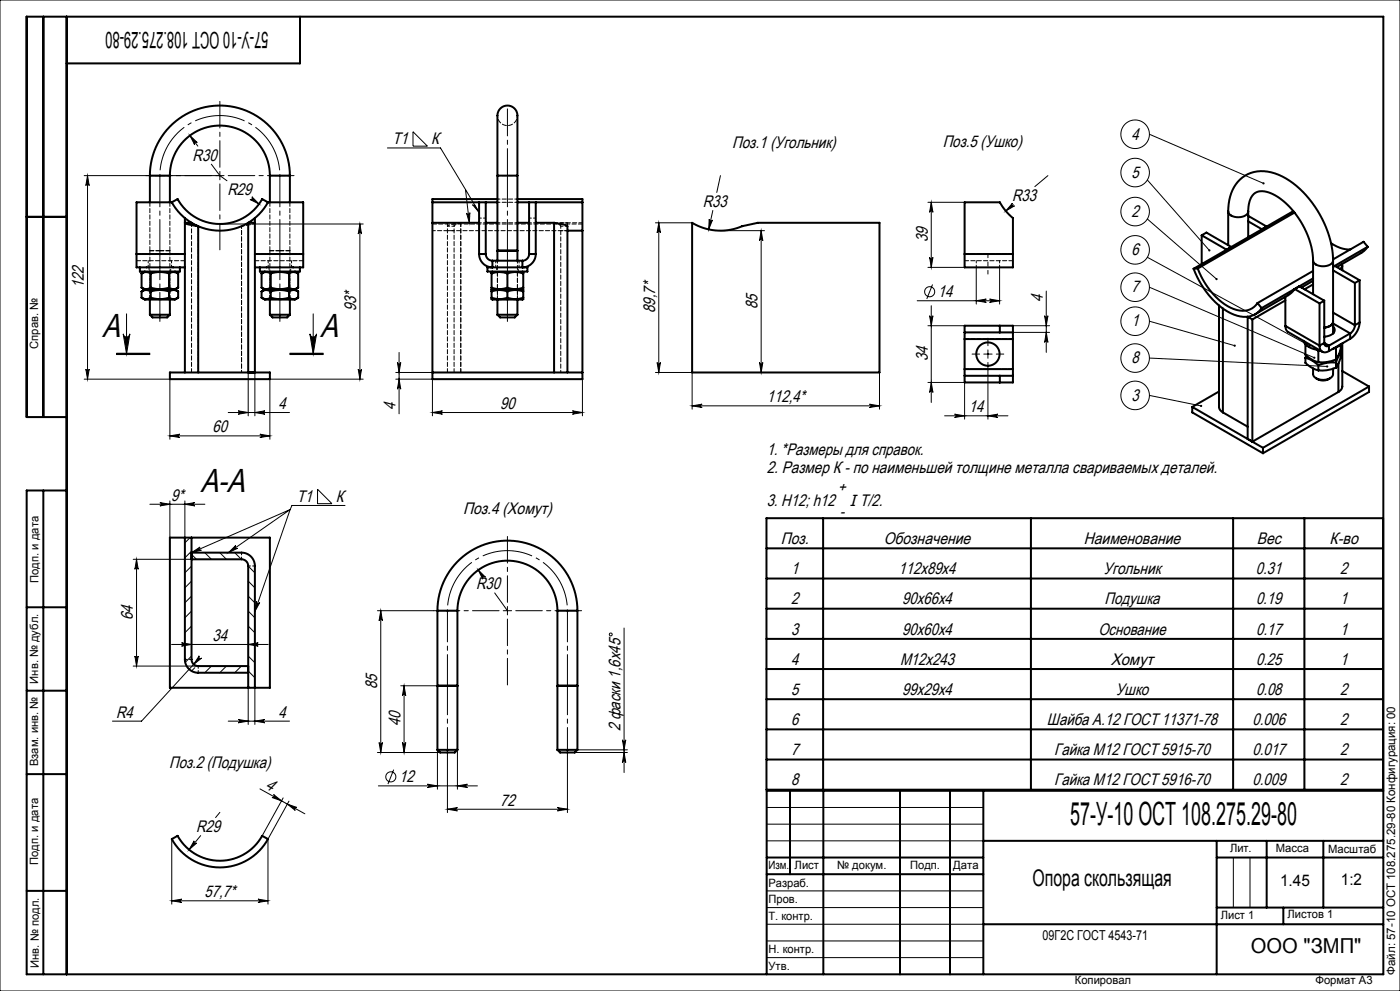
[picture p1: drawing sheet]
<svg xmlns="http://www.w3.org/2000/svg" width="420mm" height="297mm" viewBox="0 0 420 297" stroke-linecap="round" stroke-linejoin="round" font-family="sans-serif">
<g fill="none" stroke="#000" stroke-width=".3">
<path d="M0 0h420v297h-420zM123.9 39.5l4.3 4.3h-4.3zM26.3 52.6l.5 3a.5 .5 0 0 0-.5-.4 .5 .5 0 0 0-.5 .4zM26.3 52.6v61M57 40.6l2.2 2.1a.5 .5 0 0 0-.7-.1 .5 .5 0 0 0-.1 .7zM57 40.6l2.3 3.2M63.4 49.2l2.6 3.4 2.1 1.6M66 51.4v2.5M67.2 52.6h-41.9M75.6 59.6l2.1 1.5M75.6 59l2.1 2.1-2.7-1.3a.5 .5 0 0 0 .7-.1 .5 .5 0 0 0-.1-.7zM116.2 44.3h15.9l7.5 12.5"/>
<path d="M139.6 56.8l4.1 6.9M139.6 56.8l1.2 10M216.1 52.6l-1.1 5.1M314.4 52.6l-4 3.3M344.2 53.9l18.6 21.1M344.8 40.2l34.2 14.8M66 67.1h43M108 67.1l.5 3a.5 .5 0 0 0-.5-.4 .5 .5 0 0 0-.5 .4zM108 67.1v46.5M140 63.9a.5 .5 0 0 0 .5 .4 .5 .5 0 0 0 .5-.6l-.2 3.1zM141.8 61.3l.6 .2 1.3 2.2zM196.6 66.8h11"/>
<path d="M197.6 66.8l.5 3a.5 .5 0 0 0-.5-.5 .5 .5 0 0 0-.5 .5zM197.6 66.8v44.8M212.8 65.7a.5 .5 0 0 0 .3 .6 .5 .5 0 0 0 .6-.4l-1.1 2.9zM213.8 63.1l-1.2 5.7M216.1 69.1h13.2M228.3 69.1l.5 3a.5 .5 0 0 0-.5-.4 .5 .5 0 0 0-.5 .4zM228.3 69.1v42.5M278.4 60.6h11M278.9 77.1a.5 .5 0 0 0 .5 .5 .5 .5 0 0 0 .5-.5l-.5 3zM279.4 60.6l.5 3a.5 .5 0 0 0-.5-.4 .5 .5 0 0 0-.5 .4zM279.4 60.6v19.5M303.7 60.9a.5 .5 0 0 0 0 .7 .5 .5 0 0 0 .7 .1l-2.7 1.5z"/>
<path d="M304 61.3l-2.3 1.9M344.2 65.6l20.8 18M344.2 77.1l48.7 26.5M38 94.1v12M94 94.1v12M275.2 90.1h24.7M278.4 80.1h11M278.4 97.6h11M278.9 94.6a.5 .5 0 0 0 .5 .5 .5 .5 0 0 0 .5-.5l-.5 3zM279.4 91.6v29M279.8 85.3l-1.8 4.3M292.9 80.1v11"/>
<path d="M292.9 90.1l3-.5a.5 .5 0 0 0-.5 .5 .5 .5 0 0 0 .5 .5zM296.9 89.6l3 .5-3 .5a.5 .5 0 0 0 .5-.5 .5 .5 0 0 0-.5-.5zM299.9 80.1v11M303.9 97.6h11M303.9 99.6h11M313.4 94.6a.5 .5 0 0 0 .5 .5 .5 .5 0 0 0 .5-.5l-.5 3zM313.9 87.2v18.4M313.9 99.6l.5 3a.5 .5 0 0 0-.5-.5 .5 .5 0 0 0-.5 .5zM344.8 86.1l49.5 21.1M344.8 96.3l25.6 7.3M25.3 113.6h25.7v18M25.8 110.6a.5 .5 0 0 0 .5 .5 .5 .5 0 0 0 .5-.5l-.5 3z"/>
<path d="M35 106.3h10zM35 106.1h10M35 105.9h10M37 100.1a1 1 0 0 0 1 .9 1 1 0 0 0 1-.9l-1 6zM74.5 111.6v13M76.5 111.6v13M87 106.1h10M87 105.9h10M87 106.3h10M93 100.1a1 1 0 0 0 1 .9 1 1 0 0 0 1-.9l-1 6zM107.5 110.6a.5 .5 0 0 0 .5 .5 .5 .5 0 0 0 .5-.5l-.5 3zM109 113.6h-28v18"/>
<path d="M118.7 113.6h11v11M118.7 111.6h11M119.2 108.6a.5 .5 0 0 0 .5 .5 .5 .5 0 0 0 .5-.5l-.5 3zM119.7 113.6l.5 3a.5 .5 0 0 0-.5-.4 .5 .5 0 0 0-.5 .4zM119.7 105.6v18.4M174.7 113.6v11M196.6 111.6h11v11M197.1 108.6a.5 .5 0 0 0 .5 .5 .5 .5 0 0 0 .5-.5l-.5 3zM227.8 108.6a.5 .5 0 0 0 .5 .5 .5 .5 0 0 0 .5-.5l-.5 3zM263.8 111.6v11M278.4 114.6h11v11M279.4 114.6l.5 3a.5 .5 0 0 0-.5-.5 .5 .5 0 0 0-.5 .5z"/>
<path d="M295.1 106.1h2.5M296.4 104.9v2.5M296.4 110.9v14.7M344.8 107.3l53.4 2.5M344.8 118.5l15.5 3.2M51 130.6h30M51 130.6l3-.5a.5 .5 0 0 0-.5 .5 .5 .5 0 0 0 .5 .5zM68.5 123.6h18.4M71.5 123.1l3 .5-3 .5a.5 .5 0 0 0 .4-.5 .5 .5 0 0 0-.4-.5zM76.5 123.6l3-.5a.5 .5 0 0 0-.5 .5 .5 .5 0 0 0 .5 .5zM78 130.1l3 .5-3 .5a.5 .5 0 0 0 .4-.5 .5 .5 0 0 0-.4-.5zM129.7 123.6l3-.5a.5 .5 0 0 0-.4 .5 .5 .5 0 0 0 .4 .5z"/>
<path d="M129.7 123.6h45M171.7 123.1l3 .5-3 .5a.5 .5 0 0 0 .5-.5 .5 .5 0 0 0-.5-.5zM207.6 121.6l3-.5a.5 .5 0 0 0-.4 .5 .5 .5 0 0 0 .4 .5zM207.6 121.6h56.2M260.8 121.1l3 .5-3 .5a.5 .5 0 0 0 .5-.5 .5 .5 0 0 0-.5-.5zM283.4 124.6h19M286.4 124.1l3 .5-3 .5a.5 .5 0 0 0 .5-.5 .5 .5 0 0 0-.5-.5zM296.4 124.6l3-.5a.5 .5 0 0 0-.5 .5 .5 .5 0 0 0 .5 .5zM45 151.1h16.5M48 150.6l3 .5-3 .5a.5 .5 0 0 0 .4-.5 .5 .5 0 0 0-.4-.5zM51 150.1v11M55.5 151.1l3-.5a.5 .5 0 0 0-.5 .5 .5 .5 0 0 0 .5 .5z"/>
<path d="M55.5 150.1v11M87 152.7l-18.5 12.9M87 152.7l-10.5 30.6M87 152.7l-29.5 12.9M95.3 146.6l4.3 4.4h-4.3zM103.5 151.5h-15.9l-.6 1.2M40 167.6h17.5M41 167.6l.5 3a.5 .5 0 0 0-.5-.5 .5 .5 0 0 0-.5 .5zM41 167.6v32M57 161.1l-1.5 1.6M57.5 165.2l-2 2M57.5 169.7l-2 2"/>
<path d="M57.5 174.2l-2 2M57.5 178.7l-2 2M57.5 166.1l1.4 1.5M57.5 165.6l2.5-1.6a.5 .5 0 0 0-.2 .6 .5 .5 0 0 0 .6 .3zM61.4 165.6l2 2M65.9 165.6l2 2M68.5 165.6l2.2-2.1a.5 .5 0 0 0-.1 .7 .5 .5 0 0 0 .7 .1zM70.4 165.6l2 2M74.5 178.7l2 2M74.5 174.2l2 2M74.5 169.7l2 2M143.5 170.8l1 1.5"/>
<path d="M143.5 170.8l2.1 2.2a.5 .5 0 0 0-.6-.1 .5 .5 0 0 0-.2 .7zM148.4 177.7l3.8 5.3M40 199.6h19.5M40.5 196.6a.5 .5 0 0 0 .5 .5 .5 .5 0 0 0 .5-.5l-.5 3zM51.5 193.1h29M54.5 192.6l3 .5-3 .5a.5 .5 0 0 0 .4-.5 .5 .5 0 0 0-.4-.5zM57.5 183.1l-2 2M57.5 187.6l-2 2M57.5 196.6l-1.9 1.9M59.5 197.6l-17 18.5h-8.8M59.8 196.5a.5 .5 0 0 0 0 .7 .5 .5 0 0 0 .7 0l-2.4 1.9zM63.4 199.6l-2 2"/>
<path d="M67.9 199.6l-2 2M72.4 199.6l-2 2M74.5 196.6l2 2M74.5 187.6l2 2M74.5 183.1l2 2M74.5 193.1l3-.5a.5 .5 0 0 0-.5 .5 .5 .5 0 0 0 .5 .5zM77 180.3a.5 .5 0 0 0 .3 .6 .5 .5 0 0 0 .6-.3l-1.4 2.7zM113.2 183h16.8M114.2 183l.5 3a.5 .5 0 0 0-.5-.4 .5 .5 0 0 0-.5 .4zM114.2 183v42.5M151 183h2.5M152.2 181.8v2.5"/>
<path d="M187.2 188.2v43.3M58.5 200.1l-1 1M68.5 216.1h18.4M71.5 215.6l3 .5-3 .5a.5 .5 0 0 0 .4-.5 .5 .5 0 0 0-.4-.5zM74.5 205.6l.5 .5M74.5 201.1l2 2M74.5 206.1v11M76.5 216.1l3-.5a.5 .5 0 0 0-.5 .5 .5 .5 0 0 0 .5 .5zM76.5 206.1v11M120.2 205.5h11M121.2 205.5l.5 3a.5 .5 0 0 0-.5-.4 .5 .5 0 0 0-.5 .4zM121.2 205.5v20"/>
<path d="M78 236.4l13.5 7.5M82.1 238.1l2.4 1.9-2.9-1a.5 .5 0 0 0 .6-.2 .5 .5 0 0 0-.1-.7zM84.9 239.1l-6.3 11.4M113.2 225.5h18.8M113.5 235.5h29.7M113.7 222.5a.5 .5 0 0 0 .5 .5 .5 .5 0 0 0 .5-.5l-.5 3zM118.1 230.7l-1.7 4.3M120.7 222.5a.5 .5 0 0 0 .5 .5 .5 .5 0 0 0 .5-.5l-.5 3zM128.2 235l3 .5-3 .5a.5 .5 0 0 0 .5-.5 .5 .5 0 0 0-.5-.5zM131.2 224.7v11.8M134.2 226.7v16.8M137.2 224.7v11.8"/>
<path d="M137.2 235.5l3-.5a.5 .5 0 0 0-.4 .5 .5 .5 0 0 0 .4 .5zM170.2 226.7v16.8M172.4 225.5h15.8M173.2 224.7h15M186.7 221.7a.5 .5 0 0 0 .5 .5 .5 .5 0 0 0 .5-.5l-.5 3zM187.2 225.5l.5 3a.5 .5 0 0 0-.5-.4 .5 .5 0 0 0-.5 .4zM51.5 251.5v19.5M58.2 252a.5 .5 0 0 0 .1 .7 .5 .5 0 0 0 .7-.1l-2.3 2zM60.2 250.4l-3.5 4.2M66 243.5l-1.3 1.5M86.2 241l2.9 1a.5 .5 0 0 0-.7 .2 .5 .5 0 0 0 .2 .7zM86.7 240.1l-6.3 11.4v19.5"/>
<path d="M134.2 242.5l3-.5a.5 .5 0 0 0-.4 .5 .5 .5 0 0 0 .4 .5zM134.2 242.5h36M167.2 242l3 .5-3 .5a.5 .5 0 0 0 .5-.5 .5 .5 0 0 0-.5-.5zM230 242h65M230 247h65M230 252h65M370 257v15M375 257v15M51.5 270l3-.5a.5 .5 0 0 0-.4 .5 .5 .5 0 0 0 .4 .5zM51.5 270h28.9M77.4 269.5l3 .5-3 .5a.5 .5 0 0 0 .5-.5 .5 .5 0 0 0-.5-.5zM230 267h65"/>
<path d="M230 272h65M230 277h65M230 282h65M230 287h65"/>
<circle cx="340.5" cy="51.7" r="4.3"/>
<circle cx="340.5" cy="40.2" r="4.3"/>
<circle cx="340.5" cy="63.4" r="4.3"/>
<circle cx="340.5" cy="74.9" r="4.3"/>
<circle cx="278.9" cy="87.4" r="1.51"/>
<circle cx="340.5" cy="86.1" r="4.3"/>
<circle cx="340.5" cy="96.3" r="4.3"/>
<circle cx="340.5" cy="118.5" r="4.3"/>
<circle cx="340.5" cy="107.3" r="4.3"/>
<circle cx="183.2" cy="190.1" r=".43"/>
<circle cx="117.2" cy="232.8" r="1.51"/>
</g>
<path d="M84 52.6a18 18 0 0 0-18-18 18 18 0 0 0-18 18M170.2 183a18 18 0 0 0-18-18 18 18 0 0 0-18 18" fill="none" stroke="#000" stroke-width=".3" stroke-dasharray="15.2 1.3 1.3 1.3" stroke-dashoffset="-1.6" stroke-linecap="butt"/>
<g fill="none" stroke="#000" stroke-width=".6">
<path d="M13 5v120M20 5v287M90 5v14h-70M45 52.6a21 21 0 0 1 21-21 21 21 0 0 1 21 21M45 52.6h6M45 52.6v8M51 52.6a15 15 0 0 1 15-15 15 15 0 0 1 15 15M51 52.6v8M81 52.6h6M81 52.6v8M87 52.6v8M149.2 52.6v-11.8a26.8 26.8 0 0 1 .4-7.5 3.1 3.1 0 0 1 3.8-1.4 3.1 3.1 0 0 1 1.8 3.7v17"/>
<path d="M149.2 52.6h6M149.2 52.6v25.5M149.2 59.7h-19.5v.9M155.2 52.6v25.5M155.2 59.7h19.5v.9M8 65h12M41 76.1v4h14.5M41 76.1h14.5M51.5 60.6a16.5 16.5 0 0 0 28.9 0M51.5 60.6l1.8-.9a14.5 14.5 0 0 0 25.3 0l1.8 .9M51.5 60.6h-10.5v15.5M55.5 66.8h2l.4 .4 1.6 .6-3.1-.6z"/>
<path d="M55.5 65.4v46.2M59.5 67.8v43.8M76.5 76.1h14.5M76.5 65.4v46.2M76.5 66.8h-2v44.8M80.4 60.6h10.6v15.5M91 76.1v4h-14.5M129.7 60.6v6.2M129.7 60.6h19.5M129.7 66.8v46.8h45v-44.5M129.7 66.8h14M143.7 76.1a4 4 0 0 0 4 4"/>
<path d="M143.7 76.1h2M143.7 60.6v15.5M145.7 76.1a2 2 0 0 0 2 2M145.7 66.8h3.5M145.7 60.6v15.5M147.7 78.1v2M147.7 78.1h9M149.2 75.1h6M155.2 60.6h19.5M155.2 66.8h3.5M156.7 78.1v2M158.7 76.1a2 2 0 0 1-2 2"/>
<path d="M158.7 76.1h2M158.7 60.6v15.5M160.7 76.1a4 4 0 0 1-4 4M160.7 66.8h5.5M160.7 60.6v15.5M166.2 66.8l3 .5 1 .5v43.8M166.2 66.8v44.8M170.2 69.1h4.5M174.7 60.6v8.5M207.6 66.8a16.5 16.5 0 0 0 15 1l4.7-1h36.5v44.8h-56.2zM289.4 76.1v4h14.5v-4M289.4 76.1v-15.5h10.5a16.5 16.5 0 0 0 4 4.8v10.7"/>
<path d="M289.4 76.1h14.5M360.5 70.5l7.5 4.3M360.5 70.5l1.4-.8 7.5 4.3M360.5 70.5v8.7M368.5 63.4a11.7 11.7 0 0 1 5.8-11.2 12.7 12.7 0 0 1 12.6 2 31.4 31.4 0 0 1 13 23.9M368.5 63.4a2.83 2.83 0 0 0 3.6 1.7l1.5-.5 .6-.6 .3-.6M368.5 63.4v10.1M374.5 63.4a6.2 6.2 0 0 1 2.5-5.8 7.1 7.1 0 0 1 6.3 1.4 25.4 25.4 0 0 1 10.6 19.1M374.5 63.4v7.7M374.5 64.7l5.5 3.2-1.4 .8-4.1-2.4M388 63.3l-29.9 17.3M388.3 63.7l-29 16.8"/>
<path d="M393.9 78.1v10.1M399.3 72.9l2.6 1.3 1.8 .5 1.4 .1M399.9 78.1a2.83 2.83 0 0 1-3.6 1.7l-1.5-.5-.6-.6-.3-.6M399.9 78.1v21.8M400.4 79.7l7.5 4.3M402.6 79.2a1 1 0 0 1-.6 1.4M402.7 79.6v1.4M410.3 74l-1.7 1.7-7.6 4.3M410.3 74l-10.4 6M410.3 74l-1.2-1.5-9.2 5.2M42 80.1v1.3h12v-1.3M42.5 87.3a2.43 2.43 0 0 1 2.7 0"/>
<path d="M42.5 89.2a2.43 2.43 0 0 0 2.7 0M42.5 89.2l.9 .6h9.1l.9-.6M42.5 81.9a2.43 2.43 0 0 1 2.7 0M42.5 86.2a2.43 2.43 0 0 0 2.7 0M42.5 86.2l.9 .6M42.5 81.9v4.3M42.5 87.3v1.9M43.4 86.8h9.1M43.4 86.8l-.9 .5M43.4 81.4l-.9 .5M45 94.3h6M45 94.3l.8 .8h4.4l.8-.8"/>
<path d="M45 89.8v4.5M45.2 87.3a9.1 9.1 0 0 1 5.5 0M45.2 89.2a9.1 9.1 0 0 0 5.5 0M45.2 81.9a9.1 9.1 0 0 1 5.5 0M45.2 86.2a9.1 9.1 0 0 0 5.5 0M45.2 81.9v4.3M45.2 87.3v1.9M50.7 89.2a2.43 2.43 0 0 0 2.7 0M50.7 87.3a2.43 2.43 0 0 1 2.7 0M50.7 81.9a2.43 2.43 0 0 1 2.7 0M50.7 86.2a2.43 2.43 0 0 0 2.7 0M50.7 81.9v4.3"/>
<path d="M50.7 87.3v1.9M51 89.8v4.5M52.5 86.8l.9 .5M52.5 81.4l.9 .5M53.4 86.2l-.9 .6M53.4 81.9v4.3M53.4 87.3v1.9M78 80.1v1.3h12v-1.3M78.5 89.2l.9 .6h9.1l.9-.6M78.5 89.2a2.43 2.43 0 0 0 2.7 0M78.5 87.3a2.43 2.43 0 0 1 2.7 0M78.5 86.2a2.43 2.43 0 0 0 2.7 0"/>
<path d="M78.5 81.9a2.43 2.43 0 0 1 2.7 0M78.5 86.2l.9 .6M78.5 81.9v4.3M78.5 87.3v1.9M79.4 86.8h9.1M79.4 86.8l-.9 .5M79.4 81.4l-.9 .5M81 94.3h6M81 94.3l.8 .8h4.4l.8-.8M81 89.8v4.5M81.2 89.2a9.1 9.1 0 0 0 5.5 0M81.2 87.3a9.1 9.1 0 0 1 5.5 0"/>
<path d="M81.2 86.2a9.1 9.1 0 0 0 5.5 0M81.2 81.9a9.1 9.1 0 0 1 5.5 0M81.2 81.9v4.3M81.2 87.3v1.9M86.7 89.2a2.43 2.43 0 0 0 2.7 0M86.7 87.3a2.43 2.43 0 0 1 2.7 0M86.7 81.9a2.43 2.43 0 0 1 2.7 0M86.7 86.2a2.43 2.43 0 0 0 2.7 0M86.7 81.9v4.3M86.7 87.3v1.9M87 89.8v4.5M88.5 86.8l.9 .5"/>
<path d="M88.5 81.4l.9 .5M89.4 86.2l-.9 .6M89.4 81.9v4.3M89.4 87.3v1.9M147.5 87.3a6.9 6.9 0 0 1 4.7 0M147.5 89.2v.4l.2 .2h9l.3-.2v-.4M147.5 89.2a6.9 6.9 0 0 0 4.7 0M147.5 86.2v.4l.2 .2M147.5 86.2a6.9 6.9 0 0 0 4.7 0M147.5 81.9a6.9 6.9 0 0 1 4.7 0M147.5 81.9v4.3M147.5 87.3v1.9"/>
<path d="M147.7 86.8h9M147.7 86.8l-.2 .1v.4M147.7 81.4l-.2 .1v.4M147.7 80.1h-1.5v1.3h12v-1.3h-1.5M147.7 80.1h9M149.2 94.3h6M149.2 94.3l.8 .8h4.4l.8-.8M149.2 89.8v4.5M152.2 87.3a6.9 6.9 0 0 1 4.8 0M152.2 89.2a6.9 6.9 0 0 0 4.8 0M152.2 86.2a6.9 6.9 0 0 0 4.8 0M152.2 81.9a6.9 6.9 0 0 1 4.8 0"/>
<path d="M152.2 81.9v4.3M152.2 87.3v1.9M155.2 89.8v4.5M156.7 86.8l.3 .1v.4M156.7 81.4l.3 .1v.4M157 86.2v.4l-.3 .2M157 81.9v4.3M157 87.3v1.9M289.4 99.6v2M289.4 99.6h10.5M299.9 97.6h4v2M299.9 99.6h4"/>
<path d="M299.9 97.6h-10.5v2M299.9 97.6v2M303.9 99.6v2M358.1 80.6a24.2 24.2 0 0 0 12.1 13.7 6.5 6.5 0 0 0 8.3-2M359.3 80.5a21 21 0 0 0 10.8 12.1 5.6 5.6 0 0 0 7.2-1.8M359.3 80.5l-1.2 .1M365.7 91.6v30.4l.4 .9 .8 .7M366.9 92.5v31.1M375.7 95.7v36.7l25.8-14.9M375.7 95.7l-1.4-.8v36.7M377.3 90.8l1.2 1.5M385.6 97.7l.2 1 .5 .7 10.4 6"/>
<path d="M385.6 97.7l10.3 5.9M385.6 89v8.7M385.6 90l-9.9 5.7M389.8 85.8l7.5 4.3M393.9 84.2l-3.5 2M393.9 83.4l-15.4 8.9M393.9 81.2l-16.6 9.6M393.9 85.2l-2.5 1.5M395.9 90.9l-7.5-4.3-1.6 1.7-10.3 5.9M395.9 90.9v12.7M397.3 90.1l-1.4 .8M397.3 90.1v12.7"/>
<path d="M399.9 97.9a1.48 1.48 0 0 1-.6 2.5l-2 .5M399.9 96.4a2.52 2.52 0 0 1-2.6 1.8M399.9 99.8l.1 .1M399.9 81l6.6 3.8M399.9 99.5l.2 .2M399.9 93.7l6.6 3.8M399.9 97l5.2 2.9M405.1 99.9l-6.4 3.7M405.1 99.9v1.6M406.5 97.5a3.1 3.1 0 0 1-1.4 2.4M406.5 84.8v12.7M407.9 96.6a6.2 6.2 0 0 1-2.8 4.9"/>
<path d="M407.9 96.6l-1.4 .9M407.9 84l-1.4 .8M407.9 84v12.6M51 111.6h30v2h-30zM129.7 111.6h45M289.4 110.6v2M289.4 101.6v9M289.4 112.6v2h10.5M289.4 112.6h10.5M289.4 110.6h14.5M289.4 101.6h14.5M299.9 112.6h4"/>
<path d="M299.9 112.6v2M303.9 112.6v2h-4M303.9 110.6v2M303.9 101.6v9M365.7 117.3l-8 4.7M391 102.1a5.4 5.4 0 0 0 4.9 2.9M391.6 107.2l.5 .2a9 9 0 0 1 3.4 2.1M391.6 107.2v1.6l.5 .4a7.9 7.9 0 0 0 3.4 1.8M391.6 103.2v3.1l.5 .4a7.8 7.8 0 0 0 3.4 1.9M391.9 106.5l-.3 .7M393.9 110.4l.1 2.1 .8 .8M394.8 113.3a3.6 3.6 0 0 0 4.2 0"/>
<path d="M395.2 104.8l.3 .3M395.5 105.1v3.5M395.5 109.5v1.5M395.8 104.9l-.3 .2M395.9 103.6a1.73 1.73 0 0 0 .8 1.8 1.73 1.73 0 0 0 2-.2M397.3 102.8a.86 .86 0 0 0 .4 .9 .86 .86 0 0 0 1-.1M397.3 102.8l-1.4 .8M397.3 102.8l1.4 .8M398.7 103.6v1.6M399.8 104.6l1.6-.8 .8-.6a7.2 7.2 0 0 1-1.4 4.5M399.9 110.5v1.6a3.2 3.2 0 0 1-4.1 1.6l-1-.4M400.7 104.2h.1"/>
<path d="M400.8 108.7a10.7 10.7 0 0 0-5.3 .8M400.8 110.2a10.6 10.6 0 0 1-5.3 .8M400.8 107.7a10.6 10.6 0 0 1-5.3 .9M400.8 104.2v3.5M400.8 108.7v1.5M400.8 104.1v.1M401.5 109v8.5M402 105.4l.2 .2M402.2 105.6l-1.4 3.1M402.2 105.6a7.2 7.2 0 0 1-1.4 4.6M402.7 102.9v13.1l-.4 .8-.8 .7M402.7 111.2l8 4.6"/>
<path d="M405.1 101.5l-6.4 3.7M410.7 115.8l-31.8 18.4M410.7 115.8v1.7l-31.8 18.3M20 125h-12v-120h407v287h-407v-145h12M357.7 122l21.2 12.2M357.7 122v1.6l21.2 12.2M366.9 123.6l7.4 4.3M378.9 134.2v1.6M13 147v145M246.9 155.3v81.4M309.3 155.3v81.4M369.9 155.3v81.4"/>
<path d="M391.3 155.3v81.4M414.9 155.3h-185v81.4h185M51 161.1h30v45h-30zM55.5 161.1v36.5a4 4 0 0 0 4 4h15M57.5 165.6h15a4 4 0 0 1 4 4v36.5M57.5 167.6h15a2 2 0 0 1 2 2v36.5M57.5 161.1v36.5a2 2 0 0 0 2 2h15M229.9 173.4h185M229.9 164.3h185M8 182h12M131.2 183a21 21 0 0 1 21-21 21 21 0 0 1 21 21M131.2 183h6"/>
<path d="M131.2 183v41.7M137.2 183a15 15 0 0 1 15-15 15 15 0 0 1 15 15M137.2 183v41.7M167.2 183h6M167.2 183v41.7M173.2 183v41.7M229.9 182.4h185M229.9 191.5h185M8 207h12M131.2 205.5h6M167.2 205.5h6M229.9 200.5h185"/>
<path d="M229.9 209.6h185M229.9 218.6h185M8 232h12M131.2 224.7h6M131.2 224.7l.8 .8h4.4l.8-.8M167.2 224.7h6M167.2 224.7l.8 .8h4.4l.8-.8M229.9 227.6h185M237 237v25M247 237v55M270 237v55M285 237v55"/>
<path d="M295 237v55M415 237h-185v55M51.5 251.5l1.8-1a14.5 14.5 0 0 0 25.3 0l1.8 1a16.5 16.5 0 0 1-28.9 0zM230 257h65M295 252h120M365 252v40M365 257h50M380 252v20M397 252v20M8 267h12M230 262h65M295 277h120"/>
<path d="M365 272h50M385 272v5"/>
<circle cx="296.4" cy="106.1" r="3.5"/>
</g>
<path d="M63.5 52.6h-19.8M66 50.1v-19.7M66 55.1v19.8M68.5 52.6h19.7M149.7 183h-19.7M152.2 180.5v-19.7M152.2 185.5v19.8M154.7 183h19.8" fill="none" stroke="#000" stroke-width=".3" stroke-dasharray="15.2 1.3 1.3 1.3" stroke-dashoffset="7.3"/>
<path d="M293.9 106.1h-2.3M296.4 103.6v-2.2M296.4 108.6v2.3M298.9 106.1h2.2" fill="none" stroke="#000" stroke-width=".3" stroke-dasharray="15.2 1.3 1.3 1.3"/>
<path d="M296.4 82.1v-6" fill="none" stroke="#000" stroke-width=".3" stroke-dasharray="15.2 1.3 1.3 1.3" stroke-dashoffset="14.1"/>
<path d="M48 52.6v22.5M84 52.6v22.5M152.2 52.6v22.5M134.2 183v22.5M170.2 183v22.5" fill="none" stroke="#000" stroke-width=".3" stroke-dasharray="15.2 1.3 1.3 1.3" stroke-dashoffset="5.9"/>
<path d="M152.2 52.6v-20" fill="none" stroke="#000" stroke-width=".3" stroke-dasharray="15.2 1.3 1.3 1.3" stroke-dashoffset="7.1"/>
<path d="M48 96.3v-21.2M84 96.3v-21.2M152.2 96.3v-21.2M134.2 226.7v-21.2M170.2 226.7v-21.2" fill="none" stroke="#000" stroke-width=".3" stroke-dasharray="15.2 1.3 1.3 1.3" stroke-dashoffset="6.5"/>
<g fill="#000">
<path d="M57 40.6l1.4 2.7a.5 .5 0 0 1 .1-.7 .5 .5 0 0 1 .7 .1zM75.6 59a.5 .5 0 0 1 .1 .7 .5 .5 0 0 1-.7 .1l2.7 1.3zM51 130.6l3-.5a.5 .5 0 0 0-.5 .5 .5 .5 0 0 0 .5 .5zM78 130.1l3 .5-3 .5a.5 .5 0 0 0 .4-.5 .5 .5 0 0 0-.4-.5zM59.8 196.5l-1.7 2.6 2.4-1.9a.5 .5 0 0 1-.7 0 .5 .5 0 0 1 0-.7zM58.2 252l-1.5 2.6 2.3-2a.5 .5 0 0 1-.7 .1 .5 .5 0 0 1-.1-.7zM143.5 170.8l1.3 2.8a.5 .5 0 0 1 .2-.7 .5 .5 0 0 1 .6 .1zM134.2 242.5l3-.5a.5 .5 0 0 0-.4 .5 .5 .5 0 0 0 .4 .5zM167.2 242l3 .5-3 .5a.5 .5 0 0 0 .5-.5 .5 .5 0 0 0-.5-.5zM303.7 60.9l-2 2.3 2.7-1.5a.5 .5 0 0 1-.7-.1 .5 .5 0 0 1 0-.7zM292.9 90.1l3-.5a.5 .5 0 0 0-.5 .5 .5 .5 0 0 0 .5 .5zM296.9 89.6l3 .5-3 .5a.5 .5 0 0 0 .5-.5 .5 .5 0 0 0-.5-.5zM212.8 65.7l-.2 3.1 1.1-2.9a.5 .5 0 0 1-.6 .4 .5 .5 0 0 1-.3-.6z"/>
<path d="M378.8 54.7v.5h.5l.1-.1-.4-.1 .4 .1-.1-.3zM362.6 74.8v.5h.4l-.2-.3 .3 .2-.1-.4zM364.7 83.4v.4l.5 .1-.2-.3 .2 .3 .1-.4zM394.1 107v.4h.5l-.3-.2 .3 .1-.1-.3zM370.2 103.3v.5h.4l.1-.1-.3-.1 .3 .1v-.3zM397.9 109.6v.5h.5l.1-.3h-.3h.3l-.2-.2zM360.1 121.4v.5h.5l.1-.2h-.4h.4l-.1-.3zM392.7 103.4l-.1 .4 .5 .1 .1-.1-.3-.2 .3 .2v-.3zM140 63.9a.5 .5 0 0 0 .5 .4 .5 .5 0 0 0 .5-.6l-.2 3.1zM141.8 61.3l.6 .2 1.3 2.2zM77 180.3a.5 .5 0 0 0 .3 .6 .5 .5 0 0 0 .6-.3l-1.4 2.7zM57.5 165.6l2.5-1.6a.5 .5 0 0 0-.2 .6 .5 .5 0 0 0 .6 .3zM68.5 165.6l2.2-2.1a.5 .5 0 0 0-.1 .7 .5 .5 0 0 0 .7 .1z"/>
<path d="M25.8 110.6a.5 .5 0 0 0 .5 .5 .5 .5 0 0 0 .5-.5l-.5 3zM26.3 52.6l.5 3a.5 .5 0 0 0-.5-.4 .5 .5 0 0 0-.5 .4zM107.5 110.6a.5 .5 0 0 0 .5 .5 .5 .5 0 0 0 .5-.5l-.5 3zM108 67.1l.5 3a.5 .5 0 0 0-.5-.4 .5 .5 0 0 0-.5 .4zM120.7 222.5a.5 .5 0 0 0 .5 .5 .5 .5 0 0 0 .5-.5l-.5 3zM121.2 205.5l.5 3a.5 .5 0 0 0-.5-.4 .5 .5 0 0 0-.5 .4zM113.7 222.5a.5 .5 0 0 0 .5 .5 .5 .5 0 0 0 .5-.5l-.5 3zM114.2 183l.5 3a.5 .5 0 0 0-.5-.4 .5 .5 0 0 0-.5 .4zM197.1 108.6a.5 .5 0 0 0 .5 .5 .5 .5 0 0 0 .5-.5l-.5 3zM197.6 66.8l.5 3a.5 .5 0 0 0-.5-.5 .5 .5 0 0 0-.5 .5zM227.8 108.6a.5 .5 0 0 0 .5 .5 .5 .5 0 0 0 .5-.5l-.5 3zM228.3 69.1l.5 3a.5 .5 0 0 0-.5-.4 .5 .5 0 0 0-.5 .4z"/>
<path d="M93 100.1a1 1 0 0 0 1 .9 1 1 0 0 0 1-.9l-1 6zM37 100.1a1 1 0 0 0 1 .9 1 1 0 0 0 1-.9l-1 6z"/>
<path d="M119.2 108.6a.5 .5 0 0 0 .5 .5 .5 .5 0 0 0 .5-.5l-.5 3zM119.7 113.6l.5 3a.5 .5 0 0 0-.5-.4 .5 .5 0 0 0-.5 .4zM186.7 221.7a.5 .5 0 0 0 .5 .5 .5 .5 0 0 0 .5-.5l-.5 3zM187.2 225.5l.5 3a.5 .5 0 0 0-.5-.4 .5 .5 0 0 0-.5 .4zM279.4 60.6l.5 3a.5 .5 0 0 0-.5-.4 .5 .5 0 0 0-.5 .4zM278.9 77.1a.5 .5 0 0 0 .5 .5 .5 .5 0 0 0 .5-.5l-.5 3zM278.9 94.6a.5 .5 0 0 0 .5 .5 .5 .5 0 0 0 .5-.5l-.5 3zM279.4 114.6l.5 3a.5 .5 0 0 0-.5-.5 .5 .5 0 0 0-.5 .5zM313.4 94.6a.5 .5 0 0 0 .5 .5 .5 .5 0 0 0 .5-.5l-.5 3zM313.9 99.6l.5 3a.5 .5 0 0 0-.5-.5 .5 .5 0 0 0-.5 .5z"/>
<path d="M71.5 123.1l3 .5-3 .5a.5 .5 0 0 0 .4-.5 .5 .5 0 0 0-.4-.5zM76.5 123.6l3-.5a.5 .5 0 0 0-.5 .5 .5 .5 0 0 0 .5 .5zM51.5 270l3-.5a.5 .5 0 0 0-.4 .5 .5 .5 0 0 0 .4 .5zM77.4 269.5l3 .5-3 .5a.5 .5 0 0 0 .5-.5 .5 .5 0 0 0-.5-.5z"/>
<path d="M171.7 123.1l3 .5-3 .5a.5 .5 0 0 0 .5-.5 .5 .5 0 0 0-.5-.5zM129.7 123.6l3-.5a.5 .5 0 0 0-.4 .5 .5 .5 0 0 0 .4 .5zM55.5 151.1l3-.5a.5 .5 0 0 0-.5 .5 .5 .5 0 0 0 .5 .5zM48 150.6l3 .5-3 .5a.5 .5 0 0 0 .4-.5 .5 .5 0 0 0-.4-.5zM260.8 121.1l3 .5-3 .5a.5 .5 0 0 0 .5-.5 .5 .5 0 0 0-.5-.5zM207.6 121.6l3-.5a.5 .5 0 0 0-.4 .5 .5 .5 0 0 0 .4 .5zM296.4 124.6l3-.5a.5 .5 0 0 0-.5 .5 .5 .5 0 0 0 .5 .5zM286.4 124.1l3 .5-3 .5a.5 .5 0 0 0 .5-.5 .5 .5 0 0 0-.5-.5z"/>
<path d="M40.5 196.6a.5 .5 0 0 0 .5 .5 .5 .5 0 0 0 .5-.5l-.5 3zM41 167.6l.5 3a.5 .5 0 0 0-.5-.5 .5 .5 0 0 0-.5 .5z"/>
<path d="M54.5 192.6l3 .5-3 .5a.5 .5 0 0 0 .4-.5 .5 .5 0 0 0-.4-.5zM74.5 193.1l3-.5a.5 .5 0 0 0-.5 .5 .5 .5 0 0 0 .5 .5z"/>
<path d="M76.5 216.1l3-.5a.5 .5 0 0 0-.5 .5 .5 .5 0 0 0 .5 .5zM71.5 215.6l3 .5-3 .5a.5 .5 0 0 0 .4-.5 .5 .5 0 0 0-.4-.5z"/>
<path d="M128.2 235l3 .5-3 .5a.5 .5 0 0 0 .5-.5 .5 .5 0 0 0-.5-.5zM137.2 235.5l3-.5a.5 .5 0 0 0-.4 .5 .5 .5 0 0 0 .4 .5z"/>
<path d="M86.2 241l2.9 1a.5 .5 0 0 0-.7 .2 .5 .5 0 0 0 .2 .7zM82.1 238.1l2.4 1.9-2.9-1a.5 .5 0 0 0 .6-.2 .5 .5 0 0 0-.1-.7z"/>
</g>
<g fill="none" stroke="#000" stroke-width=".3" stroke-dasharray="1.3 .6" stroke-dashoffset=".1">
<path d="M41 76.1h14.5M41 78.1h14.5M45 75.1h3M45 60.6v14.5M48 75.1h3M51 75.1v-14.5M55.5 76.1h-14.5M76.5 78.1h14.5M76.5 76.1h14.5M81 75.1h3M81 60.6v14.5M84 75.1h-3"/>
<path d="M84 75.1h3M87 75.1h-3M87 75.1v-14.5M91 76.1h-14.5M138.2 66.8v44.8M289.4 78.1h14.5M289.4 76.1h14.5M303.9 76.1h-14.5M45 86.8v3M51 89.8v-3M81 86.8v3M87 89.8v-3"/>
<path d="M149.2 86.8v3M155.2 89.8v-3M57.5 111.6v-44.8M134.2 111.6v-44.8M136.2 111.6v-44.8M138.2 111.6v-44.8M166.2 111.6v-44.8M289.4 110.6h14.5M303.9 101.6h-14.5"/>
</g>
<g fill="none" stroke="#000" stroke-width=".3" stroke-dasharray="1.3 .6" stroke-dashoffset=".6">
<path d="M44.5 78.1v2M59.5 67.8v43.8M72.5 67.8v43.8M80.5 78.1v2M134.2 69.1h2M136.2 67.8h-2M143.7 65.4h2M145.7 76.1h-2M145.7 66.8h-2M147.7 78.1v2M148.7 78.1v2M156.7 78.1v2"/>
<path d="M158.7 76.1h2M160.7 65.4h-2M160.7 66.8h-2M168.2 67.8v43.8M168.2 67.8h2M168.2 69.1h2M170.2 66.8h-2M292.9 78.1v2M44.7 80.1v1.3M51.2 81.4v-1.3M51.5 80.1v-2M80.7 80.1v1.3"/>
<path d="M87.2 81.4v-1.3M87.5 80.1v-2M149 80.1v1.3M155.5 81.4v-1.3M155.7 80.1v-2M299.9 80.1v-2M72.5 167.6v-2M74.5 169.6h2M57.5 197.6h-2M59.5 199.6v2"/>
</g>
<path d="M74.5 66.8l-.5 .4-1.5 .6M76.5 66.8l-.9 .4-3.1 .6M129.7 69.1h40.5M138.2 66.8l-3 .5-1 .5M138.2 66.8l-1.5 .6-.5 .4M166.2 66.8l1.6 .6 .4 .4" fill="none" stroke="#000" stroke-width=".3" stroke-dasharray="1.3 .6" stroke-dashoffset=".4"/>
<path d="M45 81.4v5.4M51 86.8v-5.4M81 81.4v5.4M87 86.8v-5.4M149.2 81.4v5.4M155.2 86.8v-5.4" fill="none" stroke="#000" stroke-width=".3" stroke-dasharray="1.3 .6" stroke-dashoffset="-.2"/>
<path d="M45 75.1v14.7M81 75.1v14.7M129.7 67.1h45M51 89.8v-14.7M87 89.8v-14.7" fill="none" stroke="#000" stroke-width=".3" stroke-dasharray="1.3 .6"/>
<path d="M51 52.6h-6M81 52.6h6M155.2 59.7h-6M155.2 52.6h-6M149.2 78.1v11.7M155.2 60.6h-6M155.2 66.8h-6M168.2 66.8v1M170.2 66.8v1M155.2 89.8v-11.7" fill="none" stroke="#000" stroke-width=".3" stroke-dasharray="1.3 .6" stroke-dashoffset=".5"/>
<path d="M166.2 66.8h8.5" fill="none" stroke="#000" stroke-width=".3" stroke-dasharray="1.3 .6" stroke-dashoffset=".2"/>
<path d="M155.2 34.6a3 3 0 0 1-3 3 3 3 0 0 1-3-3" fill="none" stroke="#000" stroke-width=".3" stroke-dasharray="1.3 .6" stroke-dashoffset=".7"/>
<g font-size="10">
<text x="30.6" y="100.9">A</text>
<text x="96.1" y="100.9">A</text>
<text x="60.1" y="147.6">A-A</text>
</g>
<text font-size="9.6" x="321" y="247.3">57-У-10 ОСТ 108.275.29-80</text>
<g font-size="6.9">
<text x="80.6" y="9.6" transform="rotate(-180 80.6 9.6)">57-У-10 ОСТ 108.275.29-80</text>
<text x="309.7" y="265.6">Опора скользящая</text>
</g>
<text font-size="6.2" x="375.2" y="285.5">ООО &quot;ЗМП&quot;</text>
<g font-size="5">
<text x="339.4" y="41.8">4</text>
<text x="117.7" y="43.2">Т1</text>
<text x="129.4" y="43.2">К</text>
<text x="219.7" y="44.3">Поз.1 (Угольник)</text>
<text x="282.8" y="43.9">Поз.5 (Ушко)</text>
<text x="57.8" y="48.1">R30</text>
<text x="339.4" y="53.3">5</text>
<text x="68.2" y="58.5">R29</text>
<text x="210.8" y="62">R33</text>
<text x="303.6" y="60.3">R33</text>
<text x="339.4" y="65">2</text>
<text x="278.3" y="72.6" transform="rotate(-90 278.3 72.6)">39</text>
<text x="339.5" y="76.5">6</text>
<text x="25.2" y="86.4" transform="rotate(-90 25.2 86.4)">122</text>
<text x="281.4" y="89">14</text>
<text x="339.5" y="87.7">7</text>
<text x="106.9" y="93.3" transform="rotate(-90 106.9 93.3)">93*</text>
<text x="196.6" y="93.8" transform="rotate(-90 196.6 93.8)">89,7*</text>
<text x="227.3" y="92.6" transform="rotate(-90 227.3 92.6)">85</text>
<text x="312.8" y="90.5" transform="rotate(-90 312.8 90.5)">4</text>
<text x="339.5" y="97.8">1</text>
<text x="278.3" y="108.3" transform="rotate(-90 278.3 108.3)">34</text>
<text x="339.5" y="108.9">8</text>
<text x="83.6" y="122.6">4</text>
<text x="118.6" y="122.9" transform="rotate(-90 118.6 122.9)">4</text>
<text x="150" y="122.6">90</text>
<text x="230" y="120.6">112,4*</text>
<text x="290.7" y="123.5">14</text>
<text x="339.5" y="120.1">3</text>
<text x="63.8" y="129.5">60</text>
<text x="230" y="136.3">1. *Размеры для справок.</text>
<text x="230" y="141.8">2. Размер К - по наименьшей толщине металла свариваемых деталей.</text>
<text x="251.5" y="147.3">+</text>
<text x="51.3" y="150">9*</text>
<text x="89.1" y="150.4">Т1</text>
<text x="100.7" y="150.4">К</text>
<text x="138.9" y="153.9">Поз.4 (Хомут)</text>
<text x="230" y="151.6">3. H12; h12</text>
<text x="252" y="154.9">-</text>
<text x="234.3" y="163">Поз.</text>
<text x="265.1" y="163">Обозначение</text>
<text x="325.2" y="163">Наименование</text>
<text x="377" y="163">Вес</text>
<text x="398.9" y="163">К-во</text>
<text x="237.3" y="172.1">1</text>
<text x="269.6" y="172.1">112х89х4</text>
<text x="331" y="172.1">Угольник</text>
<text x="376.8" y="172.1">0.31</text>
<text x="402" y="172.1">2</text>
<text x="142.9" y="176.6">R30</text>
<text x="39.9" y="185.8" transform="rotate(-90 39.9 185.8)">64</text>
<text x="237.3" y="181.1">2</text>
<text x="270.7" y="181.1">90х66х4</text>
<text x="331.4" y="181.1">Подушка</text>
<text x="376.8" y="181.1">0.19</text>
<text x="402" y="181.1">1</text>
<text x="237.4" y="190.2">3</text>
<text x="270.7" y="190.2">90х60х4</text>
<text x="329.5" y="190.2">Основание</text>
<text x="376.8" y="190.2">0.17</text>
<text x="402.1" y="190.2">1</text>
<text x="63.8" y="192.1">34</text>
<text x="237.4" y="199.2">4</text>
<text x="270" y="199.2">М12х243</text>
<text x="333.2" y="199.2">Хомут</text>
<text x="376.8" y="199.2">0.25</text>
<text x="402.1" y="199.2">1</text>
<text x="113.2" y="206.5" transform="rotate(-90 113.2 206.5)">85</text>
<text x="237.4" y="208.3">5</text>
<text x="270.7" y="208.3">99х29х4</text>
<text x="334.7" y="208.3">Ушко</text>
<text x="376.8" y="208.3">0.08</text>
<text x="402.1" y="208.3">2</text>
<text x="34.8" y="215">R4</text>
<text x="83.6" y="215">4</text>
<text x="120.1" y="217.7" transform="rotate(-90 120.1 217.7)">40</text>
<text x="186.1" y="219.2" transform="rotate(-90 186.1 219.2)">2 фаски 1,6x45</text>
<text x="237.4" y="217.3">6</text>
<text x="314.1" y="217.3">Шайба A.12 ГОСТ 11371-78</text>
<text x="375.7" y="217.3">0.006</text>
<text x="402.1" y="217.3">2</text>
<text x="237.4" y="226.3">7</text>
<text x="316.3" y="226.3">Гайка M12 ГОСТ 5915-70</text>
<text x="375.7" y="226.3">0.017</text>
<text x="402.1" y="226.3">2</text>
<text x="50.8" y="230.1">Поз.2 (Подушка)</text>
<text x="79.5" y="236" transform="rotate(29 79.5 236)">4</text>
<text x="119.7" y="234.4">12</text>
<text x="237.4" y="235.4">8</text>
<text x="316.3" y="235.4">Гайка M12 ГОСТ 5916-70</text>
<text x="375.7" y="235.4">0.009</text>
<text x="402.1" y="235.4">2</text>
<text x="150" y="241.4">72</text>
<text x="58.8" y="249.4">R29</text>
<text x="61.4" y="268.9">57,7*</text>
</g>
<g font-size="4.8">
<text x="384" y="265.6">1.45</text>
<text x="402.3" y="265.3">1:2</text>
</g>
<text font-size="4.7" x="254.9" y="151.6">I T/2.</text>
<text font-size="4.1" x="312.8" y="281.6">09Г2С ГОСТ 4543-71</text>
<text font-size="3.5" x="418.6" y="292.1" transform="rotate(-90 418.6 292.1)">Файл: 57-10 ОСТ 108.275.29-80 Конфигурация: 00</text>
<g font-size="3.4">
<text x="11.5" y="104.5" transform="rotate(-90 11.5 104.5)">Справ. №</text>
<text x="11.6" y="174.7" transform="rotate(-90 11.6 174.7)">Подп. и дата</text>
<text x="11.4" y="204.9" transform="rotate(-90 11.4 204.9)">Инв. № дубл.</text>
<text x="11.4" y="229.6" transform="rotate(-90 11.4 229.6)">Взам. инв. №</text>
<text x="369" y="255.5">Лит.</text>
<text x="382.8" y="255.5">Масса</text>
<text x="398.4" y="255.6">Масштаб</text>
<text x="11.4" y="259.2" transform="rotate(-90 11.4 259.2)">Подп. и дата</text>
<text x="230.5" y="260.5">Изм.</text>
<text x="238.4" y="260.4">Лист</text>
<text x="251.1" y="260.4">№ докум.</text>
<text x="273" y="260.4">Подп.</text>
<text x="286" y="260.4">Дата</text>
<text x="230.5" y="265.7">Разраб.</text>
<text x="230.5" y="275.7">Т. контр.</text>
<text x="230.6" y="270.7">Пров.</text>
<text x="366.2" y="275.3">Лист 1</text>
<text x="386.3" y="275.2">Листов 1</text>
<text x="230.6" y="285.7">Н. контр.</text>
<text x="11.6" y="290" transform="rotate(-90 11.6 290)">Инв. № подл.</text>
<text x="230.6" y="290.7">Утв.</text>
<text x="322.5" y="295">Копировал</text>
<text x="394.6" y="295">Формат А3</text>
</g>
</svg>
